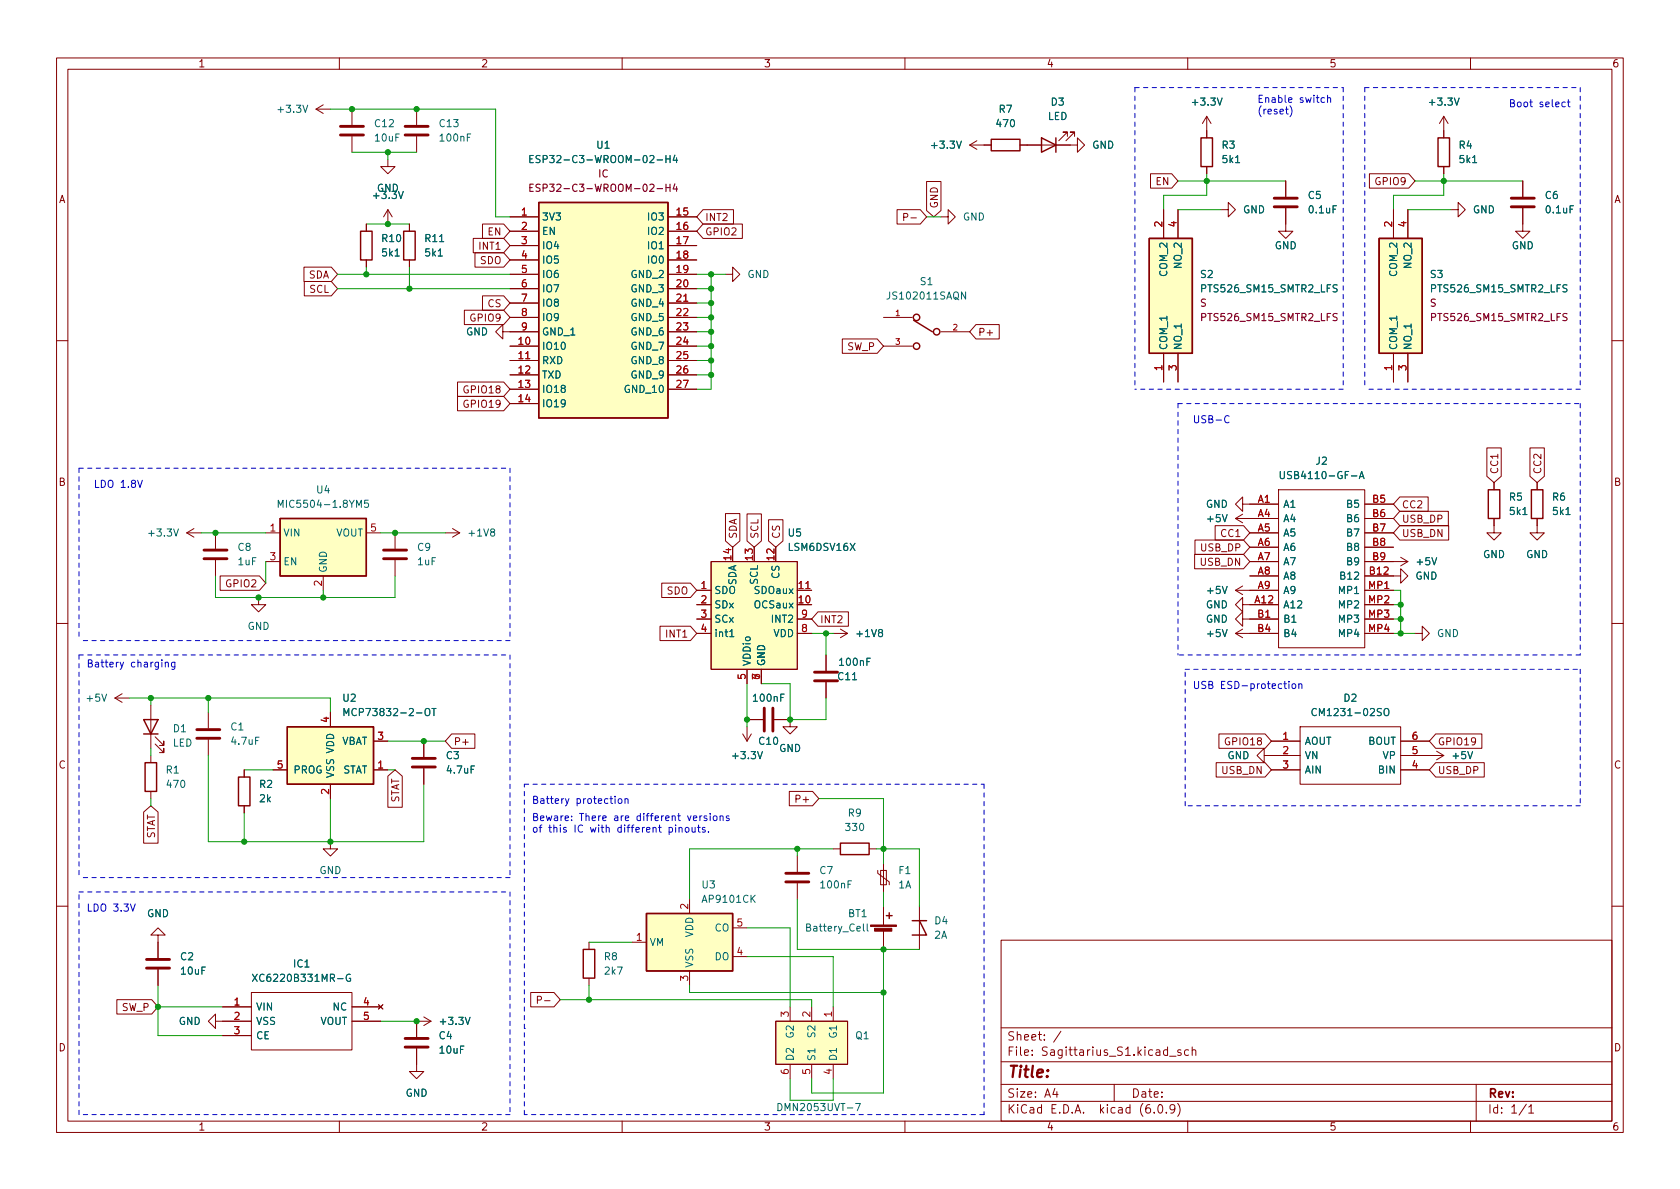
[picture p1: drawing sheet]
<svg xmlns="http://www.w3.org/2000/svg" width="297mm" height="210mm" viewBox="0 0 297 210" stroke-linecap="round" stroke-linejoin="round" font-family="sans-serif">
<g fill="none" stroke="#840000" stroke-width=".18">
<path d="M10 10.2h277v190.1h-277zM12 12.2h273v186.1h-273zM55.9 19.3l1.2 .8M55.9 19.3h2.5M57.1 18.5l-1.2 .8M60 10.2v2M62.2 19.3v2.8M73.7 19.3v2.8M110 10.2v2M160 10.2v2M210 10.2v2M260 10.2v2"/>
<path d="M62.2 24.1v2.8M64.8 39.6v1.3M68.6 28.2v1.3h1.2l-1.2 1.2-1.3-1.2h1.3M68.6 37.1l-.8 1.2M68.6 37.1v2.5M68.6 37.1l.7 1.2M72.4 39.6v1.3M73.7 24.1v2.8M85.3 39.6h3.8l1.1 1.3-1.1 1.3h-3.8zM90.2 38.3h5M118.1 38.3h5.1M124.3 37.1h5.4v2.5h-5.4l-1.1-1.3z"/>
<path d="M124.3 39.6h7v2.6h-7l-1.1-1.3zM158.6 37.1h4.1l1.1 1.2-1.1 1.3h-4.1zM159.8 38.4l.6-.1 .1-.1v-.3l-.7-.2v1.3M161.1 38.5h.9M163.8 32.1h2.6v5.1l-1.3 1.1-1.3-1.1zM166.4 38.3h1.2v-1.2l1.3 1.2-1.3 1.3v-1.3M171.4 25.6h3.9M171.4 25.6l1.3 .8M172.7 24.9l-1.3 .7M180.3 25.6h10.2v-1.2l1.3 1.2-1.3 1.3v-1.3M188.7 24.1v-.7h-.7h.7l-1.5 1.5M190 24.1v-.7h-.8h.8l-1.5 1.5"/>
<path d="M203.4 30.7h3.8l1.1 1.3-1.1 1.3h-3.8zM205.7 37.1v5.1M208.3 37.1v5.1M213.4 20.6l-.8 1.2M213.4 20.6v3.8M213.4 29.5v1.2M213.4 20.6l.7 1.2M215.9 37.1h1.3v-1.3l1.2 1.3-1.2 1.2v-1.2M227.3 36.8v4.1h1.3l-1.3 1.3-1.2-1.3h1.2M227.3 32v2.8M242.1 30.7h7l1.1 1.3-1.1 1.3h-7zM246.4 37.1v5.1"/>
<path d="M248.9 37.1v5.1M255.3 20.6l-.8 1.2M255.3 20.6v3.8M255.3 29.5v1.2M255.3 20.6l.7 1.2M256.5 37.1h1.3v-1.3l1.3 1.3-1.3 1.2v-1.2M269.2 36.8v4.1h1.3l-1.3 1.3-1.2-1.3h1.2M269.2 32v2.8M53.7 47.2h4.9l1.1 1.3-1.1 1.3h-4.9zM53.8 49.8h4.8l1.1 1.2-1.1 1.3h-4.8zM64.8 46v1.2M72.4 46v1.2"/>
<path d="M82.1 54.9h7l1.1 1.2-1.1 1.3h-7zM83.7 42.2h5.4l1.1 1.2-1.1 1.3h-5.4zM84 44.7h5.1l1.1 1.3-1.1 1.2h-5.1zM85.3 52.3h3.8l1.1 1.3-1.1 1.3h-3.8zM88.9 58.7v-1.3l-1.3 1.3 1.3 1.2v-1.2h6.3M90.2 56.1h5M90.2 40.9h5M90.2 43.4h5M90.2 46h5M90.2 48.5h5M90.2 51h5M90.2 53.6h5"/>
<path d="M118.1 56.1h5.1M118.1 58.7h5.1M118.1 40.9h5.1M118.1 43.4h5.1M118.1 46h5.1M118.1 48.5h5.1M118.1 51h5.1M118.1 53.6h5.1M128.3 48.5h1.2v-1.3l1.3 1.3-1.3 1.3v-1.3M148.9 59.9h6.2l1.1 1.3-1.1 1.3h-6.2zM156.2 56.1h5.1M166.4 58.7h5"/>
<path d="M172.6 57.4h4.1v2.5h-4.1l-1.2-1.2zM10 60.2h2M80.9 67.6h8.2l1.1 1.2-1.1 1.3h-8.2zM80.9 70.1h8.2l1.1 1.3-1.1 1.2h-8.2zM90.2 61.2h5M90.2 63.7h5M90.2 66.3h5M90.2 68.8h5M90.2 71.4h5M118.1 61.2h5.1M118.1 63.7h5.1M118.1 66.3h5.1"/>
<path d="M118.1 68.8h5.1M156.2 61.2h5.1M205.7 62.5v5.1M208.3 62.5v5.1M246.4 62.5v5.1M248.9 62.5v5.1M262.9 79.2h2.5v5l-1.2 1.1-1.3-1.1zM270.5 79.2h2.5v5l-1.2 1.1-1.3-1.1zM285 60.2h2M33 94.2h2.6M33 94.2l1.3 .8M34.3 93.5l-1.3 .7"/>
<path d="M38.1 94.2v2.8M38.1 99.1v2.7M47 99.3h2.5M47 94.2h2.5M64.8 94.2h2.5M69.8 94.2v2.8M69.8 99.1v2.7M78.7 94.2h2.6M80 93.5l1.3 .7M81.3 94.2l-1.3 .8M125.7 99.3h15.3v19.1h-15.3zM128.3 90.8h2.5v4.9l-1.3 1.1-1.2-1.1z"/>
<path d="M132.1 90.9h2.5v4.8l-1.3 1.1-1.2-1.1zM135.9 91.9h2.5v3.8l-1.2 1.1-1.3-1.1zM211.2 98h8.7l1.1 1.3-1.1 1.3h-8.7zM211.3 95.5h8.6l1.1 1.3-1.1 1.2h-8.6zM214.8 93h5.1l1.1 1.2-1.1 1.3h-5.1zM218.4 91.7l1.3 .8M218.4 91.7h7.7M219.7 89.1v-1.2l-1.3 1.2 1.3 1.3v-1.3h6.4M219.7 90.9l-1.3 .8M221 99.3h5.1M221 94.2h5.1M221 96.8h5.1"/>
<path d="M226.1 86.6h15.2v27.9h-15.2zM241.3 91.7h5.1M241.3 99.3h7.6M241.3 89.1h5.1M241.3 94.2h5.1M241.3 96.8h5.1M247.5 87.9h5v2.5h-5l-1.1-1.3zM247.5 90.4h8.6v2.6h-8.6l-1.1-1.3zM247.5 93h8.6v2.5h-8.6l-1.1-1.3zM247.6 98.5l1.3 .8M248.9 99.3l-1.3 .8M264.2 91.7v2.5h1.2l-1.2 1.3-1.3-1.3h1.3"/>
<path d="M264.2 85.3v1.3M271.8 91.7v2.5h1.2l-1.2 1.3-1.3-1.3h1.3M271.8 85.3v1.3M10 110.2h2M38.9 101.8h7l1.1 1.3-1.1 1.3h-7zM45.7 105.7v1.2h1.3l-1.3 1.3-1.3-1.3h1.3M57.1 101.8v2.6M116.7 110.7h5.4l1.1 1.3-1.1 1.3h-5.4zM117 103.1h5.1l1.1 1.3-1.1 1.3h-5.1zM123.2 112h2.5M123.2 106.9h2.5M123.2 104.4h2.5"/>
<path d="M123.2 109.5h2.5M132.1 118.4v2.5M134.6 118.4v2.5M141 112h2.5M141 104.4h2.5M141 109.5h2.5M144.6 108.2h5.4v2.5h-5.4l-1.1-1.2zM146 115.8v2.8M147.3 112h2.6M148.6 111.2l1.3 .8M149.9 112l-1.3 .8M218.4 112l1.3 .8"/>
<path d="M218.4 112h7.7M218.4 104.4h7.7M218.4 104.4l1.3 .8M219.7 109.5v-1.3l-1.3 1.3 1.3 1.2v-1.2h6.4M219.7 106.9v-1.2l-1.3 1.2 1.3 1.3v-1.3h6.4M219.7 111.2l-1.3 .8M219.7 103.6l-1.3 .8M221 101.8h5.1M241.3 101.8h6.3v-1.2l1.3 1.2-1.3 1.3v-1.3M241.3 112h5.1M241.3 106.9h5.1M241.3 104.4h5.1"/>
<path d="M241.3 109.5h5.1M250.2 112h1.3v-1.3l1.2 1.3-1.2 1.3v-1.3M285 110.2h2M20.3 123.4l1.3 .8M20.3 123.4h2.6M21.6 122.7l-1.3 .7M26.7 124.7v7.6M26.7 133.6v1.3M26.7 139.9v1.3M27.4 131.6l1.6 1.5v-.8v.8h-.8M27.4 130.3l1.6 1.5v-.7v.7h-.8M36.8 126v2.8"/>
<path d="M36.8 130.8v2.8M43.2 136.1v1.3M48.3 136.1h2.5M58.4 126v2.5M58.4 138.7v2.5M66 131.1h2.6M66 136.1h2.6M68.6 137.2l1.2-1.1 1.3 1.1v5.6h-2.5zM74.9 131.1v2.8M74.9 135.9v2.8M79.9 129.8h4.1v2.5h-4.1l-1.2-1.2zM131.3 129.8l.8 1.3"/>
<path d="M132.1 128.5v2.6M132.1 127.2h2.8M132.8 129.8l-.7 1.3M136.9 127.2h2.8v1.3h1.3l-1.3 1.3-1.3-1.3h1.3M139.6 139.9h4.1l1.1 1.3-1.1 1.3h-4.1zM146 120.6v2.8M215 134.9h8.7l1.1 1.2-1.1 1.3h-8.7zM215.5 129.8h8.2l1.1 1.3-1.1 1.2h-8.2zM223.5 133.6v-1.3l-1.3 1.3 1.3 1.3v-1.3h6.4M224.8 131.1h5.1M224.8 136.1h5.1M229.9 128.5h17.7v10.2h-17.7z"/>
<path d="M247.6 133.6h7.7M247.6 131.1h5.1M247.6 136.1h5.1M253.8 129.8h8.2v2.5h-8.2l-1.1-1.2zM253.8 134.9h8.6v2.5h-8.6l-1.1-1.3zM254 132.8l1.3 .8M255.3 133.6l-1.3 .8M25.4 143.6l1.3-1.1 1.2 1.1v5.5h-2.5zM43.2 142.5v1.3M58.4 148.8v1.3h1.3l-1.3 1.3-1.3-1.3h1.3M121.9 159v2.5M141 151.4v2.8"/>
<path d="M141 156.2v2.8M147.3 150.1h1.3M153.7 150.1h1.2M155.2 153.9v.5l2 1.6v.5M155.7 153.9h1v2.6h-1zM156.2 152.6v5.1M10 160.2h2M20.7 176.8h6.1l1.1 1.2-1.1 1.3h-6.1zM27.9 165.3h1.3l-1.3-1.2-1.2 1.2h1.2v4.1M27.9 171.4v2.8M39.4 178h5M44.4 175.5h17.8v10.2h-17.8z"/>
<path d="M62.2 178h5.1M66.9 177.7l.8 .7M67.7 177.7l-.8 .7M74.9 179.8l1.3 .8M93.8 175.5h4.1l1.2 1.3-1.2 1.2h-4.1zM95 176.8h.6l.1-.2v-.3l-.7-.1v1.2M96.3 177h1M104.1 166.6v1.3M104.1 173v1.2M111.8 166.6h2.5M121.9 171.7v2.5M129.5 169.2h2.6"/>
<path d="M129.5 164.1h2.6M139.7 178v2.6M143.5 178v2.6M147.3 178v2.6M156.2 160.3v3.3M156.2 164.6v3.3M162.6 160.3v7.6M177 166.3h108v32h-108zM285 160.2h2M38.1 180.6v-1.3l-1.3 1.3 1.3 1.3v-1.3h6.3M39.4 183.1h5M60 198.3v2"/>
<path d="M62.2 180.6h5.1M73.7 185.4v4.1h1.2l-1.2 1.2-1.3-1.2h1.3M76.2 180.6h-2.5v2.8M76.2 180.6l-1.3 .8M110 198.3v2M137.2 180.6h12.7v7.6h-12.7zM139.7 188.2v2.5M143.5 188.2v2.5M147.3 188.2v2.5M160 198.3v2M177 194.8h108M177 191.8h108"/>
<path d="M177 187.8h108M177 181.8h108M186.5 192.5l-.4 1h1M186.9 193v1M187.6 182.4l-1.3 1.9M197 191.8v3M204.1 196.7v.1M204.9 195.4l.2-.1a.81 .81 0 0 1 .6 .7 .81 .81 0 0 1-.3 .8h-.2a.81 .81 0 0 1-.6-.6 .81 .81 0 0 1 .3-.8zM206.2 196.7v.1M206.8 186.8h1.1M207.7 196l-.3 .3h-.3l-.2-.3 .1-.6 .4-.1 .2 .2a.99 .99 0 0 1-.3 1.3h-.3M208.2 195.1a1.72 1.72 0 0 1 0 2.3"/>
<path d="M208.8 185.7l-.4-.1-.2 .2 .1 .3 .5 .1v.4h-.6M210 198.3v2M210.1 185.7l-.4-.1-.3 .3v.4l.2 .3h.5M210.8 185.8l.2-.2 .4 .1v.9M210.8 185.1v1.5M260 198.3v2M261 191.8v6.5M269.9 195.3l-1.3 1.9M270.3 195.8l.4-.5v1.5M270.3 196.8h.9"/>
</g>
<g fill="none" stroke="#840000" stroke-width=".25">
<path d="M95.2 35.8h22.9v38.1h-22.9zM175.3 24.6h5v2.1h-5zM184.1 24.4l2.6 1.2-2.6 1.3zM186.7 24.4v2.5M212.3 24.4h2.1v5.1h-2.1zM254.3 24.4h2v5.1h-2zM63.8 40.9h2v5.1h-2zM71.4 40.9h2v5.1h-2zM161.5 56.6l3.3 2.1M203.2 42.2h7.6v20.3h-7.6zM243.8 42.2h7.7v20.3h-7.7zM49.5 91.7h15.3v10.1h-15.3z"/>
<path d="M263.1 86.6h2.1v5.1h-2.1zM270.8 86.6h2v5.1h-2zM25.4 127.2h2.5l-1.2 2.6zM25.4 129.8h2.5M25.7 134.9h2v5h-2zM42.2 137.4h2v5.1h-2zM50.8 128.5h15.2v10.2h-15.2zM148.6 149.1h5.1v2h-5.1zM103.1 167.9h2.1v5.1h-2.1zM114.3 161.5h15.2v10.2h-15.2zM156.7 161.9h1M157.2 161.4v1"/>
<path d="M161.3 162.8h2.5M162.6 162.8l1.2 2.5h-2.5"/>
<circle cx="162.1" cy="56.1" r=".57"/>
<circle cx="165.6" cy="58.7" r=".57"/>
<circle cx="162.1" cy="61.2" r=".57"/>
</g>
<g fill="#ffffc2" stroke="#ffffc2" stroke-width=".18">
<path d="M203.2 42.2h7.6v20.3h-7.6z"/>
<path d="M95.2 35.8h22.9v38.1h-22.9z"/>
<path d="M125.7 99.3h15.3v19.1h-15.3z"/>
<path d="M243.8 42.2h7.7v20.3h-7.7z"/>
<path d="M50.8 128.5h15.2v10.2h-15.2z"/>
<path d="M49.5 91.7h15.3v10.1h-15.3z"/>
<path d="M137.2 180.6h12.7v7.6h-12.7z"/>
<path d="M114.3 161.5h15.2v10.2h-15.2z"/>
</g>
<g fill="none" stroke="#006464" stroke-width=".18">
<path d="M93.7 28.1h.4M94.3 27.5h-.6v1.3h.6M95.5 27.6l-.5-.1-.2 .1v.4l.6 .2 .1 .3-.3 .3-.4-.1M117.7 28.1h.8M118.5 27.5v1.3M119.3 27.4l-.3 .9h.8M119.6 27.9v.9M170.7 51.6v1.3l-.7-1.3v1.3M49.2 89.7v-1.2l.4 .9 .4-.9v1.2M65.1 88.5h-.6l-.1 .6 .2-.2 .4 .1 .2 .2-.1 .4-.2 .1-.5-.1M226.4 83.4v1l.2 .2h.2l.3-.2v-1M240.3 84.6l.5-1.2 .4 1.2"/>
<path d="M240.5 84.3h.6M129 111.7l.4-.4v1.3M129 112.6h.8M60.8 126.6v-1.3l.4 .9 .5-.9v1.3M76.4 125.3h.7M76.7 125.3v1.3M232.7 125.4a.6 .6 0 0 0-.8 .4 .6 .6 0 0 0 .6 .8l.2-.2M244.8 125.5l.2-.2a.43 .43 0 0 1 .6 .4v.4a.42 .42 0 0 1-.5 .5 .42 .42 0 0 1-.4-.5zM44.6 172.3l.9 1.2M45.5 172.3l-.9 1.2M61.9 172.3a.59 .59 0 0 0-.7 .6 .59 .59 0 0 0 .7 .6l.1-.5h-.3M153.3 163.4v1.1l.2 .2"/>
<path d="M137.5 195.1a.64 .64 0 0 1 .8 .7 .64 .64 0 0 1-.8 .6zM151.3 195.1h.8l-.5 1.3"/>
</g>
<g fill="none" stroke="#840000" stroke-width=".51">
<path d="M60.2 23.9h4.1M60.2 22.3h4.1M71.6 23.9h4.1M71.6 22.3h4.1M225.3 36.6h4.1M225.3 35h4.1M267.2 36.6h4.1M267.2 35h4.1M36.1 98.8h4M36.1 97.3h4M67.8 98.8h4.1M67.8 97.3h4.1"/>
<path d="M144 118.9h4.1M34.8 129h4.1M34.8 130.6h4.1M72.9 134.1h4.1M72.9 135.6h4.1M135.1 125.2v4.1M136.7 125.2v4.1M144 120.4h4.1M138.9 156h4.1M138.9 154.4h4.1M25.9 171.2h4.1M25.9 169.7h4.1"/>
<path d="M71.6 185.2h4.1M71.6 183.6h4.1"/>
</g>
<path d="M93.7 33.2h.4M94.3 32.6h-.6v1.2h.6M95.5 32.6h-.5l-.2 .1v.4l.6 .2 .1 .3-.3 .2h-.4M117.7 33.2h.8M118.5 32.6v1.2M119.3 32.5l-.3 .9h.8M119.6 33v.8" fill="none" stroke="#840084" stroke-width=".18"/>
<g fill="#840000" stroke="#840000" stroke-width=".18">
<path d="M153.9 163.6h4.6v.2h-4.6z"/>
<path d="M154.6 164.2h3.1v.5h-3.1z"/>
</g>
<g fill="none" stroke="#0000c2" stroke-width=".18">
<path d="M228.1 18.7a1.46 1.46 0 0 1 0 1.9M234.2 17.3h-.4l-.2 .2 .1 .6h.5M234.7 17.4l.2-.1h.3l.1 .8M234.7 16.8v1.3M276.8 18.1l-.4-.1-.3 .3 .2 .5h.5M277.1 18h.5M277.3 17.6v1.1l.3 .2M217.3 73.6a.6 .6 0 0 0-.8 .4 .6 .6 0 0 0 .6 .8l.2-.2M24.3 84.9l.5 1.3 .4-1.3M28.6 116.7v.1M29.2 117.2l.2-.1 .3 .1 .1 .7M29.2 117.1v.8"/>
<path d="M30.9 117.1v1l-.2 .3-.3-.1M30.9 117.2l-.3-.1-.3 .2 .1 .6h.5M227 120.9h.5M227.2 120.5v1.1l.3 .2M227.9 120.5v.1M227.9 120.9v.9M228.5 121l.2-.1 .3 .1 .1 .5-.1 .2-.3 .1-.2-.2zM229.6 121l.2-.1 .3 .1 .1 .8M229.6 120.9v.9M23.1 159.9l.4 1.2 .4-1.2M108.8 140.8v.1M108.8 141.2v.9"/>
<path d="M109.4 141.3l.3-.1 .3 .3v.3l-.3 .3-.3-.1-.1-.2zM110.5 141.4l.2-.2 .3 .1 .1 .8M110.5 141.2v.9M118.3 146.4l.4-.1 .2 .3-.1 .5h-.5M119.5 145.9v.1M119.5 146.3v.9M120.1 146.4l.1-.1 .3 .1 .1 .8M120.1 146.3v.9M121.3 146.4l.3-.1 .2 .3v.3l-.2 .3-.3-.1-.2-.2zM122.4 146.3v.8l.3 .1 .2-.2M122.6 144.7l.6-.1-.1-.3h-.3l-.2 .1 .1 .7h.4M122.9 146.3v.9"/>
<path d="M123.3 146.3h.5M123.5 145.9v1.1l.3 .2M123.8 144.3v.8M124.1 144.3l-.3 .2M124.7 146.4l-.3-.1-.2 .2v.2l.5 .1v.3h-.5M125 144.3h-.3l-.2 .1v.2l.5 .2v.3h-.5M125.3 147v.2M125.6 143.8v.2M125.6 144.3v.8M126.2 144.3h.3l.3 .2v.4l-.3 .2h-.3l-.1-.2zM127.3 144.4l.2-.1h.3l.1 .8M127.3 144.3v.8"/>
<path d="M128.9 144.3h-.3l-.2 .1 .1 .2 .4 .2v.3h-.5"/>
</g>
<g fill="none" stroke="#0000c2" stroke-width=".18" stroke-dasharray=".8 .8">
<path d="M200.7 15.5h36.8M200.7 15.5v53.3M237.5 15.5v53.3M241.3 15.5v53.3M241.3 15.5h38.1M279.4 15.5v53.3M208.3 71.4h71.1M208.3 71.4v44.4M237.5 68.8h-36.8M279.4 68.8h-38.1M279.4 71.4v44.4M14 82.8v30.5"/>
<path d="M14 82.8h76.2M90.2 82.8v30.5M14 115.8v39.4M14 115.8h76.2M90.2 115.8v39.4M90.2 113.3h-76.2M209.5 118.4h69.9M279.4 118.4v24.1M279.4 115.8h-71.1M92.7 138.7h81.3M174 138.7v58.4M14 157.7h76.2"/>
<path d="M90.2 157.7v39.4M90.2 155.2h-76.2M209.5 142.5v-24.1M279.4 142.5h-69.9M14 197.1v-39.4M90.2 197.1h-76.2M92.7 181.9h.1M92.7 197.1v-15.2M92.7 181.9v-43.2M174 197.1h-81.3"/>
</g>
<g fill="none" stroke="#009600" stroke-width=".18">
<path d="M58.4 19.3h29.2v19h2.6M62.2 26.9h11.5M64.8 39.6h7.6M68.6 26.9v1.3M163.8 38.3h2.6M208.3 32h19M208.3 37.1h7.6M213.4 30.7v3.8h-7.7v2.6M248.9 37.1h7.6M250.2 32h19M255.3 30.7v3.8h-8.9v2.6M59.7 48.5h30.5"/>
<path d="M59.7 51h30.5M64.8 47.2v1.3M72.4 47.2v3.8M123.2 48.5h5.1M123.2 51h2.5M123.2 53.6h2.5M123.2 58.7h2.5M123.2 56.1h2.5M125.7 48.5v20.3h-2.5M123.2 66.3h2.5M123.2 63.7h2.5M123.2 61.2h2.5"/>
<path d="M35.6 94.2h11.4M47 99.3v3.8M67.3 94.2h11.4M38.1 101.8v3.9h31.7v-3.9M57.1 104.4v1.3M143.5 112h3.8M146 112v3.8M246.4 112h3.8M246.4 104.4h1.2v7.6M246.4 106.9h1.2M246.4 109.5h1.2M22.9 123.4h35.5v2.6"/>
<path d="M26.7 123.4v1.3M26.7 132.3v1.3M36.8 123.4v2.6M36.8 133.6v15.2h38.1v-10.1M43.2 136.1h5.1M68.6 131.1h10.1M68.6 136.1h1.2M132.1 120.9v7.6M134.6 120.9h5.1v6.3h6.3v-3.8M26.7 141.2v1.3M43.2 143.8v5M58.4 141.2v7.6"/>
<path d="M141 150.1v1.3M141 159v8.9h21.6M144.8 141.2h11.4v11.4M147.3 150.1h-25.4v8.9M154.9 150.1h7.7v10.2M156.2 157.7v2.6M27.9 174.2v8.9h11.5M27.9 178h11.5M99.1 176.8h44.4v1.2M104.1 166.6h7.7M104.1 174.2v2.6M121.9 174.2v1.3h34.3"/>
<path d="M132.1 164.1h7.6v13.9M132.1 169.2h15.2v8.8M156.2 167.9v25.4h-12.7v-2.6M67.3 180.6h6.4M139.7 190.7v3.9h7.6v-3.9"/>
</g>
<g fill="#009600" stroke="#009600" stroke-width=".18">
<circle cx="125.7" cy="56.1" r=".46"/>
<circle cx="125.7" cy="53.6" r=".46"/>
<circle cx="213.4" cy="32" r=".46"/>
<circle cx="125.7" cy="66.3" r=".46"/>
<circle cx="125.7" cy="63.7" r=".46"/>
<circle cx="125.7" cy="58.7" r=".46"/>
<circle cx="125.7" cy="61.2" r=".46"/>
<circle cx="139.7" cy="127.2" r=".46"/>
<circle cx="255.3" cy="32" r=".46"/>
<circle cx="141" cy="150.1" r=".46"/>
<circle cx="156.2" cy="175.5" r=".46"/>
<circle cx="156.2" cy="167.9" r=".46"/>
<circle cx="156.2" cy="150.1" r=".46"/>
<circle cx="247.6" cy="106.9" r=".46"/>
<circle cx="247.6" cy="109.5" r=".46"/>
<circle cx="146" cy="112" r=".46"/>
<circle cx="247.6" cy="112" r=".46"/>
<circle cx="26.7" cy="123.4" r=".46"/>
<circle cx="36.8" cy="123.4" r=".46"/>
<circle cx="38.1" cy="94.2" r=".46"/>
<circle cx="45.7" cy="105.7" r=".46"/>
<circle cx="57.1" cy="105.7" r=".46"/>
<circle cx="64.8" cy="48.5" r=".46"/>
<circle cx="68.6" cy="39.6" r=".46"/>
<circle cx="69.8" cy="94.2" r=".46"/>
<circle cx="73.7" cy="180.6" r=".46"/>
<circle cx="74.9" cy="131.1" r=".46"/>
<circle cx="132.1" cy="127.2" r=".46"/>
<circle cx="104.1" cy="176.8" r=".46"/>
<circle cx="72.4" cy="51" r=".46"/>
<circle cx="73.7" cy="19.3" r=".46"/>
<circle cx="125.7" cy="51" r=".46"/>
<circle cx="125.7" cy="48.5" r=".46"/>
<circle cx="68.6" cy="26.9" r=".46"/>
<circle cx="62.2" cy="19.3" r=".46"/>
<circle cx="43.2" cy="148.8" r=".46"/>
<circle cx="58.4" cy="148.8" r=".46"/>
<circle cx="27.9" cy="178" r=".46"/>
</g>
<text font-size="2.8" fill="#840000" x="178" y="190.6">Title:</text>
<g font-size="2.1" fill="#840000">
<text x="178" y="184">Sheet: /</text>
<text x="178" y="186.7">File: Sagittarius_S1.kicad_sch</text>
<text x="178" y="196.9">KiCad E.D.A. kicad (6.0.9)</text>
<text x="178" y="194.1">Size: A4</text>
<text x="200" y="194.1">Date:</text>
<text x="263" y="194.1">Rev:</text>
<text x="263" y="196.9">Id: 1/1</text>
</g>
<g font-size="1.8" fill="#840000">
<text x="35" y="11.9">1</text>
<text x="85" y="11.9">2</text>
<text x="135" y="11.9">3</text>
<text x="185" y="11.9">4</text>
<text x="235" y="11.9">5</text>
<text x="285" y="11.9">6</text>
<text x="10.3" y="35.9">A</text>
<text x="204.4" y="32.7">EN</text>
<text x="243.4" y="32.7">GPIO9</text>
<text x="285.3" y="35.9">A</text>
<text x="86.3" y="41.6">EN</text>
<text x="124.6" y="39.1">INT2</text>
<text x="124.6" y="41.6">GPIO2</text>
<text x="165.8" y="36.9" transform="rotate(-90 165.8 36.9)">GND</text>
<text x="84.9" y="44.2">INT1</text>
<text x="84.9" y="46.7">SDO</text>
<text x="54.5" y="49.2">SDA</text>
<text x="54.7" y="51.8">SCL</text>
<text x="83.3" y="56.9">GPIO9</text>
<text x="86.3" y="54.3">CS</text>
<text x="172.9" y="59.4">P+</text>
<text x="149.8" y="61.9">SW_P</text>
<text x="82.4" y="69.6">GPIO18</text>
<text x="82.4" y="72.1">GPIO19</text>
<text x="264.9" y="83.9" transform="rotate(-90 264.9 83.9)">CC1</text>
<text x="272.5" y="83.9" transform="rotate(-90 272.5 83.9)">CC2</text>
<text x="10.3" y="85.9">B</text>
<text x="247.8" y="89.9">CC2</text>
<text x="285.3" y="85.9">B</text>
<text x="130.3" y="95.3" transform="rotate(-90 130.3 95.3)">SDA</text>
<text x="134.1" y="95.3" transform="rotate(-90 134.1 95.3)">SCL</text>
<text x="137.9" y="95.3" transform="rotate(-90 137.9 95.3)">CS</text>
<text x="216" y="95">CC1</text>
<text x="247.8" y="92.4">USB_DP</text>
<text x="247.8" y="95">USB_DN</text>
<text x="212.3" y="100">USB_DN</text>
<text x="212.4" y="97.5">USB_DP</text>
<text x="40.2" y="103.8">GPIO2</text>
<text x="117.9" y="105.1">SDO</text>
<text x="117.9" y="112.7">INT1</text>
<text x="144.9" y="110.2">INT2</text>
<text x="80.2" y="131.8">P+</text>
<text x="217" y="131.8">GPIO18</text>
<text x="254.2" y="131.8">GPIO19</text>
<text x="10.3" y="135.9">C</text>
<text x="216.1" y="136.9">USB_DN</text>
<text x="254.2" y="136.9">USB_DP</text>
<text x="285.3" y="135.9">C</text>
<text x="70.6" y="142.2" transform="rotate(-90 70.6 142.2)">STAT</text>
<text x="141.1" y="141.9">P+</text>
<text x="27.4" y="148.5" transform="rotate(-90 27.4 148.5)">STAT</text>
<text x="21.5" y="178.8">SW_P</text>
<text x="10.3" y="185.9">D</text>
<text x="285.3" y="185.9">D</text>
<text x="35" y="199.9">1</text>
<text x="85" y="199.9">2</text>
<text x="135" y="199.9">3</text>
<text x="185" y="199.9">4</text>
<text x="235" y="199.9">5</text>
<text x="285" y="199.9">6</text>
</g>
<g font-size="1.8" fill="#006464">
<text x="49.4" y="19.9">+3.3V</text>
<text x="66.3" y="22.5">C12</text>
<text x="77.8" y="22.5">C13</text>
<text x="176.3" y="22.5">470</text>
<text x="176.7" y="19.9">R7</text>
<text x="185.2" y="21.2">LED</text>
<text x="185.9" y="18.7">D3</text>
<text x="211" y="18.7">+3.3V</text>
<text x="252.9" y="18.7">+3.3V</text>
<text x="66.4" y="25">10uF</text>
<text x="77.9" y="25">100nF</text>
<text x="95.9" y="28.8">ESP32-C3-WROOM-02-H4</text>
<text x="105.5" y="26.3">U1</text>
<text x="164.9" y="26.3">+3.3V</text>
<text x="193.1" y="26.3">GND</text>
<text x="216.1" y="26.3">R3</text>
<text x="216.2" y="28.8">5k1</text>
<text x="258" y="26.3">R4</text>
<text x="258.1" y="28.8">5k1</text>
<text x="66.2" y="35.2">+3.3V</text>
<text x="66.6" y="33.9">GND</text>
<text x="231.3" y="35.2">C5</text>
<text x="273.2" y="35.2">C6</text>
<text x="95.8" y="39">3V3</text>
<text x="95.8" y="41.5">EN</text>
<text x="114.8" y="39">IO3</text>
<text x="114.8" y="41.5">IO2</text>
<text x="170.2" y="39">GND</text>
<text x="219.8" y="37.7">GND</text>
<text x="231.5" y="37.7">0.1uF</text>
<text x="260.4" y="37.7">GND</text>
<text x="273.5" y="37.7">0.1uF</text>
<text x="67.6" y="42.8">R10</text>
<text x="67.6" y="45.3">5k1</text>
<text x="75.2" y="42.8">R11</text>
<text x="75.3" y="45.3">5k1</text>
<text x="95.8" y="44.1">IO4</text>
<text x="95.8" y="46.6">IO5</text>
<text x="114.8" y="44.1">IO1</text>
<text x="114.8" y="46.6">IO0</text>
<text x="208.9" y="47.3" transform="rotate(-90 208.9 47.3)">NO_2</text>
<text x="225.4" y="44.1">GND</text>
<text x="249.6" y="47.3" transform="rotate(-90 249.6 47.3)">NO_2</text>
<text x="267.3" y="44.1">GND</text>
<text x="95.8" y="49.1">IO6</text>
<text x="95.8" y="51.7">IO7</text>
<text x="111.7" y="49.1">GND_2</text>
<text x="111.7" y="51.7">GND_3</text>
<text x="132.1" y="49.1">GND</text>
<text x="157.2" y="53">JS102011SAQN</text>
<text x="162.7" y="50.4">S1</text>
<text x="206.4" y="48.8" transform="rotate(-90 206.4 48.8)">COM_2</text>
<text x="212.3" y="49.1">S2</text>
<text x="212.8" y="51.7">PTS526_SM15_SMTR2_LFS</text>
<text x="247" y="48.8" transform="rotate(-90 247 48.8)">COM_2</text>
<text x="252.9" y="49.1">S3</text>
<text x="253.4" y="51.7">PTS526_SM15_SMTR2_LFS</text>
<text x="82.4" y="59.3">GND</text>
<text x="95.8" y="54.2">IO8</text>
<text x="95.8" y="56.8">IO9</text>
<text x="95.8" y="59.3">GND_1</text>
<text x="111.7" y="54.2">GND_4</text>
<text x="111.7" y="56.8">GND_5</text>
<text x="111.7" y="59.3">GND_6</text>
<text x="95.8" y="61.8">IO10</text>
<text x="95.8" y="64.4">RXD</text>
<text x="111.7" y="61.8">GND_7</text>
<text x="111.7" y="64.4">GND_8</text>
<text x="206.4" y="62" transform="rotate(-90 206.4 62)">COM_1</text>
<text x="208.9" y="62" transform="rotate(-90 208.9 62)">NO_1</text>
<text x="247" y="62" transform="rotate(-90 247 62)">COM_1</text>
<text x="249.6" y="62" transform="rotate(-90 249.6 62)">NO_1</text>
<text x="95.8" y="66.9">TXD</text>
<text x="95.8" y="69.5">IO18</text>
<text x="110.7" y="69.5">GND_10</text>
<text x="111.7" y="66.9">GND_9</text>
<text x="95.8" y="72">IO19</text>
<text x="232.7" y="82.2">J2</text>
<text x="50.2" y="89.8">MIC5504-1.8YM5</text>
<text x="56" y="87.2">U4</text>
<text x="213.2" y="89.8">GND</text>
<text x="226.8" y="89.8">A1</text>
<text x="227.4" y="84.7">USB4110-GF-A</text>
<text x="238.3" y="89.8">B5</text>
<text x="266.9" y="88.5">R5</text>
<text x="274.5" y="88.5">R6</text>
<text x="26.5" y="94.9">+3.3V</text>
<text x="50" y="94.9">VIN</text>
<text x="59.3" y="94.9">VOUT</text>
<text x="83.1" y="94.9">+1V8</text>
<text x="139.4" y="94.9">U5</text>
<text x="213.6" y="92.3">+5V</text>
<text x="226.8" y="92.3">A4</text>
<text x="226.8" y="94.9">A5</text>
<text x="238.3" y="92.3">B6</text>
<text x="238.3" y="94.9">B7</text>
<text x="267" y="91.1">5k1</text>
<text x="274.6" y="91.1">5k1</text>
<text x="42.1" y="97.4">C8</text>
<text x="42.1" y="99.9">1uF</text>
<text x="50" y="99.9">EN</text>
<text x="57.8" y="101.3" transform="rotate(-90 57.8 101.3)">GND</text>
<text x="73.8" y="97.4">C9</text>
<text x="73.9" y="99.9">1uF</text>
<text x="139.6" y="97.4">LSM6DSV16X</text>
<text x="226.8" y="97.4">A6</text>
<text x="226.8" y="99.9">A7</text>
<text x="238.3" y="97.4">B8</text>
<text x="238.3" y="99.9">B9</text>
<text x="250.6" y="99.9">+5V</text>
<text x="262.2" y="98.7">GND</text>
<text x="269.8" y="98.7">GND</text>
<text x="126.2" y="105">SDO</text>
<text x="126.2" y="107.6">SDx</text>
<text x="130.2" y="103.6" transform="rotate(-90 130.2 103.6)">SDA</text>
<text x="133.6" y="107.6">OCSaux</text>
<text x="133.6" y="105">SDOaux</text>
<text x="134" y="103.4" transform="rotate(-90 134 103.4)">SCL</text>
<text x="137.8" y="102.3" transform="rotate(-90 137.8 102.3)">CS</text>
<text x="213.2" y="107.6">GND</text>
<text x="213.6" y="105">+5V</text>
<text x="226.8" y="107.6">A12</text>
<text x="226.8" y="102.5">A8</text>
<text x="226.8" y="105">A9</text>
<text x="236.9" y="105">MP1</text>
<text x="236.9" y="107.6">MP2</text>
<text x="237.3" y="102.5">B12</text>
<text x="250.2" y="102.5">GND</text>
<text x="43.8" y="111.4">GND</text>
<text x="126.2" y="110.1">SCx</text>
<text x="126.2" y="112.6">int1</text>
<text x="136.6" y="110.1">INT2</text>
<text x="136.7" y="112.6">VDD</text>
<text x="151.7" y="112.6">+1V8</text>
<text x="213.2" y="110.1">GND</text>
<text x="213.6" y="112.6">+5V</text>
<text x="226.8" y="110.1">B1</text>
<text x="226.8" y="112.6">B4</text>
<text x="236.9" y="110.1">MP3</text>
<text x="236.9" y="112.6">MP4</text>
<text x="254" y="112.6">GND</text>
<text x="132.7" y="117.9" transform="rotate(-90 132.7 117.9)">VDDio</text>
<text x="135.3" y="117.9" transform="rotate(-90 135.3 117.9)">GND</text>
<text x="148.6" y="117.7">100nF</text>
<text x="15.4" y="124.1">+5V</text>
<text x="60.7" y="124.1">U2</text>
<text x="133.3" y="124.1">100nF</text>
<text x="148.2" y="120.3">C11</text>
<text x="237.6" y="124.1">D2</text>
<text x="30.7" y="129.5">D1</text>
<text x="40.8" y="129.2">C1</text>
<text x="41" y="131.7">4.7uF</text>
<text x="60.2" y="131.7">VBAT</text>
<text x="62.1" y="126.6">MCP73832-2-OT</text>
<text x="134.3" y="131.7">C10</text>
<text x="230.6" y="131.7">AOUT</text>
<text x="232.9" y="126.6">CM1231-02SO</text>
<text x="241.9" y="131.7">BOUT</text>
<text x="29.4" y="136.8">R1</text>
<text x="30.5" y="132">LED</text>
<text x="51.8" y="136.8">PROG</text>
<text x="59.1" y="137.7" transform="rotate(-90 59.1 137.7)">VSS VDD</text>
<text x="60.4" y="136.8">STAT</text>
<text x="78.9" y="134.2">C3</text>
<text x="79.1" y="136.8">4.7uF</text>
<text x="129.7" y="134.2">+3.3V</text>
<text x="137.7" y="133">GND</text>
<text x="217" y="134.2">GND</text>
<text x="230.6" y="134.2">VN</text>
<text x="230.6" y="136.8">AIN</text>
<text x="243.8" y="136.8">BIN</text>
<text x="244.5" y="134.2">VP</text>
<text x="257" y="134.2">+5V</text>
<text x="29.6" y="139.3">470</text>
<text x="45.9" y="139.3">R2</text>
<text x="45.9" y="141.9">2k</text>
<text x="149.7" y="146.9">330</text>
<text x="150" y="144.4">R9</text>
<text x="56.5" y="154.6">GND</text>
<text x="145" y="154.6">C7</text>
<text x="158.9" y="154.6">F1</text>
<text x="124.2" y="157.1">U3</text>
<text x="124.4" y="159.6">AP9101CK</text>
<text x="145.2" y="157.1">100nF</text>
<text x="158.8" y="157.1">1A</text>
<text x="26" y="162.2">GND</text>
<text x="114.8" y="167.3">VM</text>
<text x="122.6" y="165.8" transform="rotate(-90 122.6 165.8)">VDD</text>
<text x="126.4" y="164.7">CO</text>
<text x="142.8" y="164.7">Battery_Cell</text>
<text x="150" y="162.2">BT1</text>
<text x="165.2" y="166">2A</text>
<text x="165.3" y="163.4">D4</text>
<text x="31.9" y="169.8">C2</text>
<text x="32.1" y="172.3">10uF</text>
<text x="45.7" y="173.6">XC6220B331MR-G</text>
<text x="52" y="171.1">IC1</text>
<text x="106.9" y="169.8">R8</text>
<text x="107" y="172.3">2k7</text>
<text x="122.6" y="171.2" transform="rotate(-90 122.6 171.2)">VSS</text>
<text x="126.4" y="169.8">DO</text>
<text x="45.2" y="178.7">VIN</text>
<text x="58.9" y="178.7">NC</text>
<text x="31.6" y="181.2">GND</text>
<text x="45.2" y="181.2">VSS</text>
<text x="45.2" y="183.8">CE</text>
<text x="56.6" y="181.2">VOUT</text>
<text x="77.7" y="183.8">C4</text>
<text x="78.1" y="181.2">+3.3V</text>
<text x="140.3" y="183.5" transform="rotate(-90 140.3 183.5)">G2</text>
<text x="144.1" y="183.3" transform="rotate(-90 144.1 183.3)">S2</text>
<text x="148" y="183.5" transform="rotate(-90 148 183.5)">G1</text>
<text x="151.3" y="183.8">Q1</text>
<text x="77.8" y="186.3">10uF</text>
<text x="140.3" y="187.7" transform="rotate(-90 140.3 187.7)">D2</text>
<text x="144.1" y="187.7" transform="rotate(-90 144.1 187.7)">S1</text>
<text x="148" y="187.7" transform="rotate(-90 148 187.7)">D1</text>
<text x="71.7" y="193.9">GND</text>
<text x="138.2" y="196.5">DMN2053UVT-7</text>
</g>
<g font-size="1.8" fill="#0000c2">
<text x="222.2" y="18.2">Enable switch</text>
<text x="222.2" y="20.2">(reset)</text>
<text x="266.7" y="18.9">Boot select</text>
<text x="210.8" y="74.8">USB-C</text>
<text x="16.5" y="86.3">LDO 1.8V</text>
<text x="15.2" y="118">Battery charging</text>
<text x="210.8" y="121.8">USB ESD-protection</text>
<text x="94" y="142.1">Battery protection</text>
<text x="94" y="145.2">Beware: There are different versions</text>
<text x="94" y="147.2">of this IC with different pinouts.</text>
<text x="15.2" y="161.2">LDO 3.3V</text>
</g>
<g font-size="1.8" fill="#840084">
<text x="95.9" y="33.9">ESP32-C3-WROOM-02-H4</text>
<text x="105.8" y="31.4">IC</text>
<text x="212.2" y="54.2">S</text>
<text x="212.8" y="56.8">PTS526_SM15_SMTR2_LFS</text>
<text x="252.8" y="54.2">S</text>
<text x="253.4" y="56.8">PTS526_SM15_SMTR2_LFS</text>
</g>
<g font-size="1.8" fill="#a90000">
<text x="92.2" y="38.1">1</text>
<text x="92.2" y="40.6">2</text>
<text x="119.7" y="38.1">15</text>
<text x="119.7" y="40.6">16</text>
<text x="205.5" y="40.1" transform="rotate(-90 205.5 40.1)">2</text>
<text x="208" y="40.1" transform="rotate(-90 208 40.1)">4</text>
<text x="246.1" y="40.1" transform="rotate(-90 246.1 40.1)">2</text>
<text x="248.7" y="40.1" transform="rotate(-90 248.7 40.1)">4</text>
<text x="92.2" y="43.2">3</text>
<text x="92.2" y="45.7">4</text>
<text x="119.7" y="43.2">17</text>
<text x="119.7" y="45.7">18</text>
<text x="92.2" y="48.3">5</text>
<text x="92.2" y="50.8">6</text>
<text x="92.2" y="53.3">7</text>
<text x="119.7" y="48.3">19</text>
<text x="119.7" y="50.8">20</text>
<text x="119.7" y="53.3">21</text>
<text x="92.2" y="55.9">8</text>
<text x="92.2" y="58.4">9</text>
<text x="119.7" y="55.9">22</text>
<text x="119.7" y="58.4">23</text>
<text x="91.7" y="61">10</text>
<text x="91.7" y="63.5">11</text>
<text x="119.7" y="61">24</text>
<text x="119.7" y="63.5">25</text>
<text x="205.5" y="65.5" transform="rotate(-90 205.5 65.5)">1</text>
<text x="208" y="65.5" transform="rotate(-90 208 65.5)">3</text>
<text x="246.1" y="65.5" transform="rotate(-90 246.1 65.5)">1</text>
<text x="248.7" y="65.5" transform="rotate(-90 248.7 65.5)">3</text>
<text x="91.7" y="66">12</text>
<text x="91.7" y="68.6">13</text>
<text x="91.7" y="71.1">14</text>
<text x="119.7" y="66">26</text>
<text x="119.7" y="68.6">27</text>
<text x="222.4" y="88.9">A1</text>
<text x="242.7" y="88.9">B5</text>
<text x="47.8" y="94">1</text>
<text x="65.5" y="94">5</text>
<text x="222.4" y="91.4">A4</text>
<text x="222.4" y="94">A5</text>
<text x="242.7" y="91.4">B6</text>
<text x="242.7" y="94">B7</text>
<text x="47.8" y="99.1">3</text>
<text x="129.3" y="99" transform="rotate(-90 129.3 99)">14</text>
<text x="133.1" y="99" transform="rotate(-90 133.1 99)">13</text>
<text x="136.9" y="99" transform="rotate(-90 136.9 99)">12</text>
<text x="222.4" y="96.5">A6</text>
<text x="222.4" y="99.1">A7</text>
<text x="222.4" y="101.6">A8</text>
<text x="242.2" y="101.6">B12</text>
<text x="242.7" y="96.5">B8</text>
<text x="242.7" y="99.1">B9</text>
<text x="56.9" y="103.6" transform="rotate(-90 56.9 103.6)">2</text>
<text x="124" y="104.1">1</text>
<text x="124" y="106.7">2</text>
<text x="141.3" y="106.7">10</text>
<text x="141.3" y="104.1">11</text>
<text x="221.9" y="106.7">A12</text>
<text x="222.4" y="104.1">A9</text>
<text x="242" y="104.1">MP1</text>
<text x="242" y="106.7">MP2</text>
<text x="124" y="109.2">3</text>
<text x="124" y="111.8">4</text>
<text x="141.7" y="111.8">8</text>
<text x="141.7" y="109.2">9</text>
<text x="222.4" y="109.2">B1</text>
<text x="222.4" y="111.8">B4</text>
<text x="242" y="109.2">MP3</text>
<text x="242" y="111.8">MP4</text>
<text x="131.8" y="120.1" transform="rotate(-90 131.8 120.1)">5</text>
<text x="134.4" y="120.1" transform="rotate(-90 134.4 120.1)">7</text>
<text x="58.2" y="127.7" transform="rotate(-90 58.2 127.7)">4</text>
<text x="66.8" y="130.8">3</text>
<text x="226.8" y="130.8">1</text>
<text x="249.7" y="130.8">6</text>
<text x="49" y="135.9">5</text>
<text x="66.8" y="135.9">1</text>
<text x="226.8" y="133.3">2</text>
<text x="226.8" y="135.9">3</text>
<text x="249.7" y="135.9">4</text>
<text x="249.7" y="133.3">5</text>
<text x="58.2" y="140.4" transform="rotate(-90 58.2 140.4)">2</text>
<text x="121.7" y="160.8" transform="rotate(-90 121.7 160.8)">2</text>
<text x="112.5" y="166.4">1</text>
<text x="130.3" y="163.8">5</text>
<text x="121.7" y="173.5" transform="rotate(-90 121.7 173.5)">3</text>
<text x="130.3" y="168.9">4</text>
<text x="41.4" y="177.8">1</text>
<text x="64.3" y="177.8">4</text>
<text x="139.4" y="179.8" transform="rotate(-90 139.4 179.8)">3</text>
<text x="143.3" y="179.8" transform="rotate(-90 143.3 179.8)">2</text>
<text x="147.1" y="179.8" transform="rotate(-90 147.1 179.8)">1</text>
<text x="41.4" y="180.3">2</text>
<text x="41.4" y="182.9">3</text>
<text x="64.3" y="180.3">5</text>
<text x="139.4" y="190" transform="rotate(-90 139.4 190)">6</text>
<text x="143.3" y="190" transform="rotate(-90 143.3 190)">5</text>
<text x="147.1" y="190" transform="rotate(-90 147.1 190)">4</text>
</g>
<g font-size="1.4" fill="#a90000">
<text x="158.4" y="55.9">1</text>
<text x="168.5" y="58.4">2</text>
<text x="158.4" y="61">3</text>
</g>
</svg>
